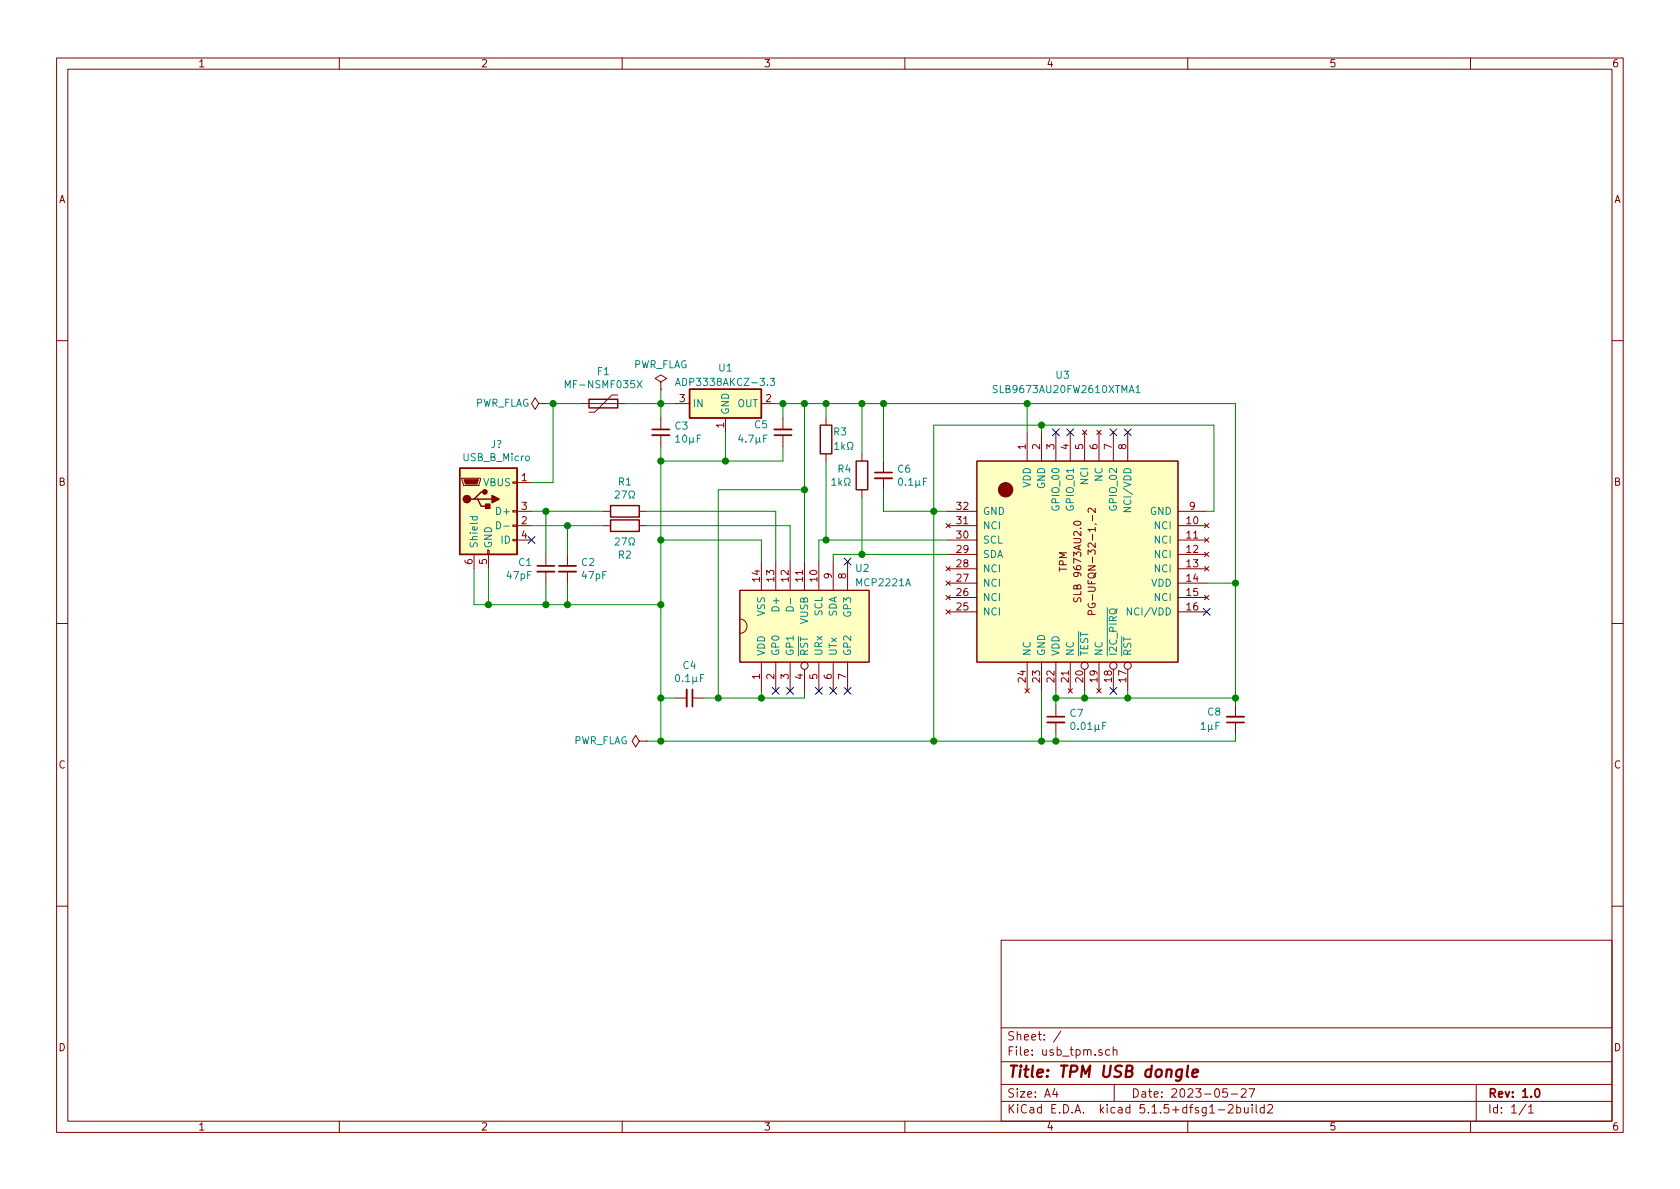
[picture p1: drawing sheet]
<svg xmlns="http://www.w3.org/2000/svg" width="297mm" height="210mm" viewBox="0 0 297 210" stroke-linecap="round" stroke-linejoin="round" font-family="sans-serif">
<g fill="none" stroke="#840000" stroke-width=".18">
<path d="M10 10.3h277v189.9h-277zM12 12.2h273v186.1h-273zM60 10.3v1.9M110 10.3v1.9M160 10.3v1.9M210 10.3v1.9M260 10.3v1.9M10 60.2h2M95.2 71.4l-.6-1-.6 1 .6 1 .6-1h1.3M96.5 71.4h.1M102.9 71.4h7.6M109.2 69.8h-1l-3 3.1h-1.1"/>
<path d="M116.8 67.6l1.1-.7-1.1-.6-1 .6 1 .7v1.2M116.8 68.8h.1M116.8 73.9v2M116.8 77v2M119.4 71.4h2.5M128.3 73.9v2.5M134.6 71.4h2.6M138.4 73.9v2M138.4 77v2M146 73.9v1.3M181.6 76.4v5.1M184.1 76.4v5.1"/>
<path d="M186.7 76.4v5.1M189.2 76.4v5.1M191.4 76.1l.8 .7M191.8 76.4v5.1M192.2 76.1l-.8 .7M193.9 76.1l.8 .7M194.3 76.4v5.1M194.7 76.1l-.8 .7M196.8 76.4v5.1M199.4 76.4v5.1M285 60.2h2M81.7 84.6h3.3v.2l-.3 1h-2.8z"/>
<path d="M83.8 98v2.6M86.2 97.3h.3v.7h-.3zM86.4 98v2.6M90.7 95.4h.7v.2h-.7zM90.7 92.8h.7v.3h-.7zM90.7 90.3h.7v.2h-.7zM90.7 85.2h.7v.3h-.7zM91.4 93h2.6M91.4 90.4h2.6M91.4 95.5h2.6M91.4 85.3h2.6M96.5 98v2.1"/>
<path d="M100.3 98v2.1M106.7 93h1.2M106.7 90.4h1.2M113 93h1.3M113 90.4h1.3M134.6 99.3v5.1M137.2 99.3v5.1M139.7 99.3v5.1M142.2 99.3v5.1M144.8 99.3v5.1M146 80.3v1.2M147.3 99.3v5.1"/>
<path d="M149.9 99.3v5.1M152.4 80.3v1.2M152.4 86.6v1.3M156.2 81.5v2.1M156.2 84.6v2M167.3 92.6l.7 .7M167.6 93h5.1M167.6 90.4h5.1M167.6 95.5h5.1M167.6 98h5.1M168 92.6l-.7 .7M172.7 81.5h35.6v35.6h-35.6z"/>
<path d="M190 92.3a.68 .68 0 0 1 1.1 .3 .72 .72 0 0 1-1.3-.1zM193.2 91.1v1M193.6 89.9v.7l-.7-.7h-.2h-.2l-.1 .2 .1 .5M208.3 93h5.1M208.3 90.4h5.1M208.3 95.5h5.1M208.3 98h5.1M213 92.6l.7 .7M213 95.1l.7 .8M213 97.7l.7 .7M213.7 92.6l-.7 .7M213.7 95.1l-.7 .8"/>
<path d="M213.7 97.7l-.7 .7M10 110.3h2M96.5 101.1v2M100.3 101.1v2M130.8 104.4h22.9v12.7h-22.9zM130.8 109.5a1.27 1.27 0 0 1 1.3 1.2 1.27 1.27 0 0 1-1.3 1.3M134.6 117.1v5.1M137.2 117.1v5.1M139.7 117.1v5.1M142.2 118.4v3.8M144.8 117.1v5.1M147.3 117.1v5.1"/>
<path d="M149.9 117.1v5.1M167.3 107.8l.7 .8M167.3 105.3l.7 .7M167.3 102.7l.7 .8M167.3 100.2l.7 .8M167.6 100.6h5.1M167.6 103.1h5.1M167.6 105.7h5.1M167.6 108.2h5.1M168 107.8l-.7 .8M168 105.3l-.7 .7M168 102.7l-.7 .8"/>
<path d="M168 100.2l-.7 .8M181.6 117.1v5.1M184.1 117.1v5.1M186.7 117.1v5.1M189.2 117.1v5.1M189.9 105.7l-.1 .5 .2 .2 .4-.1 .2-.5 .3-.1 .2 .2v.5M191.8 118.4v3.8M192.5 106.7a.59 .59 0 0 0 .5 .8 .59 .59 0 0 0 .6-.8h-.5v.2M193 108.7l-.1-.7h-.4l-.1 .7h1.2M194.3 117.1v5.1M196.8 118.4v3.8M199.4 118.4v3.8"/>
<path d="M208.3 100.6h5.1M208.3 103.1h5.1M208.3 105.7h5.1M208.3 108.2h5.1M213 100.2l.7 .8M213 105.3l.7 .7M213.7 100.2l-.7 .8M213.7 105.3l-.7 .7M285 110.3h2M113 131.1l-.6-1.1-.6 1.1 .6 1 .6-1h1.3M114.3 131.1h.1M119.4 123.4h2"/>
<path d="M122.4 123.4h2.1M181.2 121.8l.8 .7M182 121.8l-.8 .7M186.7 124.7v2M186.7 127.8v2M188.8 121.8l.8 .7M189.6 121.8l-.8 .7M193.9 121.8l.8 .7M194.7 121.8l-.8 .7M218.4 124.7v2M218.4 127.8v2M10 160.2h2"/>
<path d="M177 166.3h108v32h-108zM285 160.2h2M60 198.3v1.9M110 198.3v1.9M160 198.3v1.9M177 194.8h108M177 191.8h108M177 187.8h108M177 181.8h108M186.5 192.5l-.4 1h1M186.8 193v1M187.6 182.3l-1.3 2"/>
<path d="M196.2 185.7l-.4-.1-.3 .3 .1 .6 .2 .1 .4-.1M196.8 185.7h.1a.37 .37 0 0 1 .6 .1v.8M196.8 185.1v1.5M197 191.8v3M210 198.3v1.9M215.4 196.3h1.1M217 192.5h-.7l-.1 .7 .2-.1 .5 .1 .1 .2v.5l-.2 .1-.6-.1M217.2 195.5l.2-.2h.4l.2 .5-.9 1h.9M217.7 193.5h1.1M218.7 195.9l.4-.1 .3 .3-.1 .6h-.6M218.7 195.3v1.5M219.5 192.7l.2-.2h.3l.3 .2v.3v.2l-.9 .8h.9"/>
<path d="M220 195.8l.1 .9 .3 .1 .3-.1M220.7 195.8v1M220.8 192.5h1l-.6 1.5M221.4 195.3v.2M221.4 195.8v1M222.1 195.3v1.3l.2 .2M223.5 195.9l-.4-.1-.3 .3 .1 .6 .2 .1 .4-.1M223.5 195.3v1.5M224.2 195.5l.2-.2h.3l.3 .5-.9 1h.9M260 198.3v1.9M261 191.8v6.5M269.8 195.2l-1.2 2"/>
<path d="M270.3 195.8l.4-.5v1.5M270.3 196.8h.8"/>
<circle cx="142.2" cy="117.7" r=".63"/>
<circle cx="191.8" cy="117.7" r=".63"/>
<circle cx="196.8" cy="117.7" r=".63"/>
<circle cx="199.4" cy="117.7" r=".63"/>
</g>
<path d="M115.3 75.9h3.1M136.9 77h3.1M154.7 83.6h3M95 100.1h3M98.8 100.1h3.1M122.4 121.9v3.1M185.2 126.7h3M216.9 127.8h3.1M271.5 192.7l.2-.2a.81 .81 0 0 1 .6 .6 .81 .81 0 0 1-.3 .8l-.1 .1a.79 .79 0 0 1-.4-1.3z" fill="none" stroke="#840000" stroke-width=".3"/>
<path d="M210.1 188.4l-.3 1.8 .3 .2M210.8 189.8l1-.2v-.4h-.8l-.2 1 .2 .2 .6-.1" fill="none" stroke="#840000" stroke-width=".41"/>
<g fill="#ffffc2" stroke="#ffffc2" stroke-width=".18">
<path d="M121.9 68.8h12.7v5.1h-12.7z"/>
<path d="M130.8 104.4h22.9v12.7h-22.9z"/>
<path d="M172.7 81.5h35.6v35.6h-35.6z"/>
<path d="M81.3 82.8h10.1v15.2h-10.1z"/>
</g>
<path d="M104.1 70.6h5.1v1.5h-5.1zM121.9 68.8h12.7v5.1h-12.7zM145 75.2h2.1v5.1h-2.1zM81.3 82.8h10.1v15.2h-10.1zM83.8 88.3h.7l.6 1.2h1.3M84.5 88.3h2.5M85.7 87h-.6l-1.3 1.3h-.6M107.9 91.9h5.1v2.1h-5.1zM107.9 89.4h5.1v2h-5.1zM151.4 81.5h2v5.1h-2z" fill="none" stroke="#840000" stroke-width=".25"/>
<g fill="none" stroke="#008484" stroke-width=".18">
<path d="M99.9 68.6v-1.3l.5 .9 .4-.9v1.3M112.6 67.3l.9 1.3M113.5 67.3l-.9 1.3M119.4 68.2l.5-1.3 .4 1.3M119.5 77.3l.3-.4v1.3M119.5 78.2h.7M119.6 67.8h.5M123.9 76.9h-.6v1.3M130.9 76.9l-.3 .9h.8M135.6 76.9h-.6v1.3M136.2 66.9h.8l-.4 .5 .3 .1v.6l-.5 .1-.2-.2M147.6 78.6l.4-.4v1.3"/>
<path d="M147.6 79.5h.7M149.8 79.5h.3v-.3a.54 .54 0 0 1-.2-.7 .54 .54 0 0 1 .7-.2 .57 .57 0 0 1-.1 .9v.3h.3M176.3 68.2h-.5l-.2 .1 .1 .4 .6 .3v.2l-.2 .2h-.5M200.9 68.5l.3-.3v1.2M200.9 69.4h.7M83.1 91.4h1.3M83.6 91.4l-.1 .3 .3 .3 .5-.1v-.5M87.8 92.2a.64 .64 0 0 1 .7 .7 .64 .64 0 0 1-.7 .6zM89.1 93h.9M108.8 95.2l.5-.1 .2 .4-.1 .2-.7 .7h.8M108.8 86.9l.5-.1 .2 .4-.1 .2-.7 .7h.8M109.9 95.1h.9l-.6 1.3"/>
<path d="M109.9 86.8h.9l-.6 1.3M111.2 96.4h.3v-.2a.54 .54 0 0 1-.3-.8 .54 .54 0 0 1 .8-.2 .59 .59 0 0 1-.1 1v.2h.3M111.2 88.1h.3v-.2a.54 .54 0 0 1-.3-.8 .54 .54 0 0 1 .8-.2 .59 .59 0 0 1-.1 1v.2h.3M147.1 84.9l.3-.3v1.2M147.1 85.8h.7M149.3 85.8h.3v-.2a.54 .54 0 0 1-.3-.7 .54 .54 0 0 1 .8-.3 .57 .57 0 0 1-.1 1v.2h.3M159 84.7l.2-.1a.69 .69 0 0 1 .4 .6 .69 .69 0 0 1-.4 .6l-.3-.2v-.3zM163.9 84.6h-.6v1.2M198.7 89.7h1.2l-1.2 .8h1.2M119.6 119.4l.1-.1a.69 .69 0 0 1 .5 .6 .69 .69 0 0 1-.5 .6l-.2-.2-.1-.2zM124.5 119.3h-.6v1.2M139.1 107.5a.68 .68 0 0 1 .8-.2 .68 .68 0 0 1 .4 .7h-1.3z"/>
<path d="M139.8 105.8v1M195.8 107.5v1.3M200.1 107.5v1.3l-.8-1.3v1.3M189.5 127.9l.1-.2a.67 .67 0 0 1 .5 .7 .67 .67 0 0 1-.5 .6l-.2-.2-.1-.3zM195 128.3h.4M195.6 127.7h-.6v1.3M212.4 128.1l.4-.4v1.3M212.4 129h.7M215.6 127.7h-.6v1.3"/>
</g>
<path d="M115.3 77h3.1M136.9 75.9h3.1M154.7 84.6h3M95 101.1h3M98.8 101.1h3.1M121.4 121.9v3.1M185.2 127.8h3M216.9 126.7h3.1" fill="none" stroke="#840000" stroke-width=".33"/>
<g fill="#840000" stroke="#840000" stroke-width=".18">
<path d="M82 84.8h2.6l-.3 .8h-2z"/>
<circle cx="177.8" cy="86.6" r="1.27"/>
</g>
<g fill="#840000" stroke="#840000" stroke-width=".25">
<path d="M85.9 89.1h.7v.8h-.7z"/>
<path d="M87 87.6l1.3 .7-1.3 .6z"/>
<circle cx="82.5" cy="88.3" r=".63"/>
<circle cx="85.7" cy="87" r=".38"/>
</g>
<g fill="none" stroke="#008400" stroke-width=".18">
<path d="M96.5 71.4h6.4M97.8 71.4v13.9h-3.8M110.5 71.4h8.9M116.8 68.8v5.1M116.8 79v52.1M128.3 76.4v5.1M137.2 71.4h81.2v53.3M138.4 79v2.5h-21.6M138.4 71.4v2.5M142.2 71.4v27.9M146 71.4v2.5M152.4 71.4v8.9"/>
<path d="M156.2 71.4v10.1M181.6 71.4v5M184.1 75.2v1.2M94 90.4h12.7M94 93h12.7M96.5 90.4v7.6M100.3 93v5M114.3 90.4h22.9v8.9M114.3 93h25.4v6.3M116.8 95.5h17.8v3.8M142.2 86.6h-15.2v36.8M146 81.5v14"/>
<path d="M152.4 87.9v10.1M156.2 86.6v3.8h11.4M167.6 95.5h-22.8v3.8M167.6 98h-20.3v1.3M213.4 90.4h1.2v-15.2h-49.5v55.9M83.8 100.6v6.3h33M86.4 100.6v6.3M96.5 103.1v3.8M100.3 103.1v3.8M213.4 103.1h5M116.8 123.4h2.6M134.6 122.2v1.2"/>
<path d="M142.2 122.2v1.2h-17.7M184.1 122.2v8.9M186.7 123.4h31.7M186.7 122.2v2.5M186.7 129.8v1.3M191.8 122.2v1.2M199.4 122.2v1.2M218.4 129.8v1.3h-104.1"/>
</g>
<g fill="#008400" stroke="#008400" stroke-width=".25">
<circle cx="116.8" cy="131.1" r=".51"/>
<circle cx="100.3" cy="93" r=".51"/>
<circle cx="184.2" cy="131.1" r=".51"/>
<circle cx="116.8" cy="71.4" r=".51"/>
<circle cx="184.2" cy="75.2" r=".51"/>
<circle cx="146.1" cy="71.4" r=".51"/>
<circle cx="191.8" cy="123.4" r=".51"/>
<circle cx="116.8" cy="106.9" r=".51"/>
<circle cx="146.1" cy="95.5" r=".51"/>
<circle cx="100.3" cy="106.9" r=".51"/>
<circle cx="199.4" cy="123.4" r=".51"/>
<circle cx="97.8" cy="71.4" r=".51"/>
<circle cx="116.8" cy="123.4" r=".51"/>
<circle cx="96.5" cy="106.9" r=".51"/>
<circle cx="96.5" cy="90.4" r=".51"/>
<circle cx="218.4" cy="123.4" r=".51"/>
<circle cx="165.1" cy="131.1" r=".51"/>
<circle cx="186.7" cy="131.1" r=".51"/>
<circle cx="142.2" cy="71.4" r=".51"/>
<circle cx="152.4" cy="98" r=".51"/>
<circle cx="156.2" cy="71.4" r=".51"/>
<circle cx="142.2" cy="86.6" r=".51"/>
<circle cx="134.6" cy="123.4" r=".51"/>
<circle cx="138.4" cy="71.4" r=".51"/>
<circle cx="116.8" cy="95.5" r=".51"/>
<circle cx="116.8" cy="81.5" r=".51"/>
<circle cx="86.4" cy="106.9" r=".51"/>
<circle cx="127" cy="123.4" r=".51"/>
<circle cx="152.4" cy="71.4" r=".51"/>
<circle cx="165.1" cy="90.4" r=".51"/>
<circle cx="218.4" cy="103.1" r=".51"/>
<circle cx="181.6" cy="71.4" r=".51"/>
<circle cx="186.7" cy="123.4" r=".51"/>
<circle cx="128.3" cy="81.5" r=".51"/>
</g>
<g fill="none" stroke="#000084" stroke-width=".18">
<path d="M186.1 75.8l1.2 1.3M187.3 75.8l-1.2 1.3M188.6 75.8l1.2 1.3M189.8 75.8l-1.2 1.3M196.2 75.8l1.3 1.3M197.5 75.8l-1.3 1.3M198.8 75.8l1.2 1.3M200 75.8l-1.2 1.3M93.4 94.9l1.2 1.2M94.6 94.9l-1.2 1.2M149.3 98.7l1.2 1.2M150.5 98.7l-1.2 1.2"/>
<path d="M212.8 107.6l1.2 1.2M214 107.6l-1.2 1.2M136.6 121.6l1.2 1.2M137.8 121.6l-1.2 1.2M139.1 121.6l1.2 1.2M140.3 121.6l-1.2 1.2M144.2 121.6l1.2 1.2M145.4 121.6l-1.2 1.2M146.7 121.6l1.2 1.2M147.9 121.6l-1.2 1.2M149.3 121.6l1.2 1.2M150.5 121.6l-1.2 1.2"/>
<path d="M196.2 121.6l1.3 1.2M197.5 121.6l-1.3 1.2"/>
</g>
<text font-size="2.8" fill="#840000" x="178" y="190.5">Title: TPM USB dongle</text>
<g font-size="2.1" fill="#840000">
<text x="178" y="184">Sheet: /</text>
<text x="178" y="186.7">File: usb_tpm.sch</text>
<text x="178" y="196.9">KiCad E.D.A. kicad 5.1.5+dfsg1-2build2</text>
<text x="178" y="194.1">Size: A4</text>
<text x="200" y="194.1">Date: 2023-05-27</text>
<text x="263" y="194.1">Rev: 1.0</text>
<text x="263" y="196.9">Id: 1/1</text>
</g>
<g font-size="1.8" fill="#840000">
<text x="35" y="11.9">1</text>
<text x="85" y="11.9">2</text>
<text x="135" y="11.9">3</text>
<text x="185" y="11.9">4</text>
<text x="235" y="11.9">5</text>
<text x="285" y="11.9">6</text>
<text x="10.4" y="35.9">A</text>
<text x="285.4" y="35.9">A</text>
<text x="120.2" y="71.1">3</text>
<text x="135.4" y="71.1">2</text>
<text x="128" y="75.7" transform="rotate(-90 128 75.7)">1</text>
<text x="181.4" y="79.5" transform="rotate(-90 181.4 79.5)">1</text>
<text x="183.9" y="79.5" transform="rotate(-90 183.9 79.5)">2</text>
<text x="186.4" y="79.5" transform="rotate(-90 186.4 79.5)">3</text>
<text x="189" y="79.5" transform="rotate(-90 189 79.5)">4</text>
<text x="191.5" y="79.5" transform="rotate(-90 191.5 79.5)">5</text>
<text x="194.1" y="79.5" transform="rotate(-90 194.1 79.5)">6</text>
<text x="196.6" y="79.5" transform="rotate(-90 196.6 79.5)">7</text>
<text x="199.1" y="79.5" transform="rotate(-90 199.1 79.5)">8</text>
<text x="10.4" y="85.9">B</text>
<text x="92.2" y="85.1">1</text>
<text x="285.4" y="85.9">B</text>
<text x="92.2" y="92.7">2</text>
<text x="92.2" y="90.2">3</text>
<text x="92.2" y="95.2">4</text>
<text x="169.2" y="95.2">30</text>
<text x="169.2" y="92.7">31</text>
<text x="169.2" y="90.2">32</text>
<text x="209.9" y="92.7">10</text>
<text x="209.9" y="95.2">11</text>
<text x="210.3" y="90.2">9</text>
<text x="83.6" y="99.8" transform="rotate(-90 83.6 99.8)">6</text>
<text x="86.1" y="99.8" transform="rotate(-90 86.1 99.8)">5</text>
<text x="169.2" y="100.3">28</text>
<text x="169.2" y="97.8">29</text>
<text x="188.6" y="101.2" transform="rotate(-90 188.6 101.2)">TPM</text>
<text x="209.9" y="97.8">12</text>
<text x="209.9" y="100.3">13</text>
<text x="134.4" y="102.8" transform="rotate(-90 134.4 102.8)">14</text>
<text x="136.9" y="102.8" transform="rotate(-90 136.9 102.8)">13</text>
<text x="139.4" y="102.8" transform="rotate(-90 139.4 102.8)">12</text>
<text x="142" y="102.8" transform="rotate(-90 142 102.8)">11</text>
<text x="144.5" y="102.8" transform="rotate(-90 144.5 102.8)">10</text>
<text x="147.1" y="102.3" transform="rotate(-90 147.1 102.3)">9</text>
<text x="149.6" y="102.3" transform="rotate(-90 149.6 102.3)">8</text>
<text x="169.2" y="107.9">25</text>
<text x="169.2" y="105.4">26</text>
<text x="169.2" y="102.9">27</text>
<text x="191.2" y="105.8" transform="rotate(-90 191.2 105.8)">SLB 9673AU2.0</text>
<text x="193.7" y="106.5" transform="rotate(-90 193.7 106.5)">PG-UFQN-32-1,-2</text>
<text x="209.9" y="102.9">14</text>
<text x="209.9" y="105.4">15</text>
<text x="209.9" y="107.9">16</text>
<text x="134.4" y="120.1" transform="rotate(-90 134.4 120.1)">1</text>
<text x="136.9" y="120.1" transform="rotate(-90 136.9 120.1)">2</text>
<text x="139.4" y="120.1" transform="rotate(-90 139.4 120.1)">3</text>
<text x="142" y="120.1" transform="rotate(-90 142 120.1)">4</text>
<text x="144.5" y="120.1" transform="rotate(-90 144.5 120.1)">5</text>
<text x="147.1" y="120.1" transform="rotate(-90 147.1 120.1)">6</text>
<text x="149.6" y="120.1" transform="rotate(-90 149.6 120.1)">7</text>
<text x="181.4" y="120.6" transform="rotate(-90 181.4 120.6)">24</text>
<text x="183.9" y="120.6" transform="rotate(-90 183.9 120.6)">23</text>
<text x="186.4" y="120.6" transform="rotate(-90 186.4 120.6)">22</text>
<text x="189" y="120.6" transform="rotate(-90 189 120.6)">21</text>
<text x="191.5" y="120.6" transform="rotate(-90 191.5 120.6)">20</text>
<text x="194.1" y="120.6" transform="rotate(-90 194.1 120.6)">19</text>
<text x="196.6" y="120.6" transform="rotate(-90 196.6 120.6)">18</text>
<text x="199.1" y="120.6" transform="rotate(-90 199.1 120.6)">17</text>
<text x="10.4" y="135.9">C</text>
<text x="285.4" y="135.9">C</text>
<text x="10.4" y="185.9">D</text>
<text x="285.4" y="185.9">D</text>
<text x="35" y="199.9">1</text>
<text x="85" y="199.9">2</text>
<text x="135" y="199.9">3</text>
<text x="185" y="199.9">4</text>
<text x="235" y="199.9">5</text>
<text x="285" y="199.9">6</text>
</g>
<g font-size="1.8" fill="#008484">
<text x="111.9" y="65.1">PWR_FLAG</text>
<text x="127.2" y="65.7">U1</text>
<text x="83.9" y="71.9">PWR_FLAG</text>
<text x="100.5" y="68.7">MF-NSMF035X</text>
<text x="105.7" y="66.3">F1</text>
<text x="120.5" y="68.2">ADP3338AKCZ-3.3</text>
<text x="176.3" y="69.5">SLB9673AU20FW2610XTMA1</text>
<text x="186.8" y="67">U3</text>
<text x="119.4" y="76">C3</text>
<text x="122.4" y="72">IN</text>
<text x="128.9" y="73.4" transform="rotate(-90 128.9 73.4)">GND</text>
<text x="130.4" y="72">OUT</text>
<text x="133.5" y="75.7">C5</text>
<text x="147.4" y="77">R3</text>
<text x="82" y="81.6">USB_B_Micro</text>
<text x="86.8" y="79.2">J?</text>
<text x="120.1" y="78.3">10F</text>
<text x="131.3" y="78.3">4.7F</text>
<text x="148.2" y="83.6">R4</text>
<text x="148.2" y="79.5">1k</text>
<text x="158.7" y="83.6">C6</text>
<text x="85.5" y="86">VBUS</text>
<text x="109.4" y="85.8">R1</text>
<text x="147.7" y="85.9">1k</text>
<text x="159.6" y="85.9">0.1F</text>
<text x="182.2" y="86.3" transform="rotate(-90 182.2 86.3)">VDD</text>
<text x="184.8" y="86.5" transform="rotate(-90 184.8 86.5)">GND</text>
<text x="187.3" y="89.9" transform="rotate(-90 187.3 89.9)">GPIO_00</text>
<text x="189.9" y="89.9" transform="rotate(-90 189.9 89.9)">GPIO_01</text>
<text x="192.4" y="85.6" transform="rotate(-90 192.4 85.6)">NCI</text>
<text x="194.9" y="85.1" transform="rotate(-90 194.9 85.1)">NC</text>
<text x="197.5" y="89.9" transform="rotate(-90 197.5 89.9)">GPIO_02</text>
<text x="200" y="89.8" transform="rotate(-90 200 89.8)">NCI/VDD</text>
<text x="88.1" y="91.1">D+</text>
<text x="173.7" y="93.6">NCI</text>
<text x="173.7" y="91.1">GND</text>
<text x="203.3" y="91.1">GND</text>
<text x="204.2" y="93.6">NCI</text>
<text x="84.5" y="97" transform="rotate(-90 84.5 97)">Shield</text>
<text x="87" y="97" transform="rotate(-90 87 97)">GND</text>
<text x="88.6" y="96.1">ID</text>
<text x="91.7" y="100.1">C1</text>
<text x="102.9" y="100.1">C2</text>
<text x="109.4" y="98.8">R2</text>
<text x="151.4" y="101.1">U2</text>
<text x="173.7" y="101.2">NCI</text>
<text x="173.7" y="98.7">SDA</text>
<text x="173.7" y="96.1">SCL</text>
<text x="204.2" y="96.1">NCI</text>
<text x="204.2" y="98.7">NCI</text>
<text x="204.2" y="101.2">NCI</text>
<text x="89.7" y="102.4">47pF</text>
<text x="103" y="102.4">47pF</text>
<text x="137.8" y="107.7" transform="rotate(-90 137.8 107.7)">D+</text>
<text x="151.6" y="103.7">MCP2221A</text>
<text x="173.7" y="106.3">NCI</text>
<text x="173.7" y="103.8">NCI</text>
<text x="203.5" y="103.8">VDD</text>
<text x="204.2" y="106.3">NCI</text>
<text x="135.3" y="108.9" transform="rotate(-90 135.3 108.9)">VSS</text>
<text x="142.9" y="110.3" transform="rotate(-90 142.9 110.3)">VUSB</text>
<text x="145.4" y="108.9" transform="rotate(-90 145.4 108.9)">SCL</text>
<text x="148" y="109.1" transform="rotate(-90 148 109.1)">SDA</text>
<text x="150.5" y="108.9" transform="rotate(-90 150.5 108.9)">GP3</text>
<text x="173.7" y="108.8">NCI</text>
<text x="200" y="108.8">NCI/VDD</text>
<text x="120.8" y="118.3">C4</text>
<text x="135.3" y="116.1" transform="rotate(-90 135.3 116.1)">VDD</text>
<text x="137.8" y="116.1" transform="rotate(-90 137.8 116.1)">GP0</text>
<text x="140.3" y="116.1" transform="rotate(-90 140.3 116.1)">GP1</text>
<text x="142.9" y="116.1" transform="rotate(-90 142.9 116.1)">RST</text>
<text x="145.4" y="116.1" transform="rotate(-90 145.4 116.1)">URx</text>
<text x="148" y="116.1" transform="rotate(-90 148 116.1)">UTx</text>
<text x="150.5" y="116.1" transform="rotate(-90 150.5 116.1)">GP2</text>
<text x="182.2" y="116.1" transform="rotate(-90 182.2 116.1)">NC</text>
<text x="184.8" y="116.1" transform="rotate(-90 184.8 116.1)">GND</text>
<text x="187.3" y="116.1" transform="rotate(-90 187.3 116.1)">VDD</text>
<text x="189.9" y="116.1" transform="rotate(-90 189.9 116.1)">NC</text>
<text x="192.4" y="116.1" transform="rotate(-90 192.4 116.1)">TEST</text>
<text x="194.9" y="116.1" transform="rotate(-90 194.9 116.1)">NC</text>
<text x="197.5" y="116.1" transform="rotate(-90 197.5 116.1)">I2C_PIRQ</text>
<text x="200" y="116.1" transform="rotate(-90 200 116.1)">RST</text>
<text x="120.2" y="120.6">0.1F</text>
<text x="101.3" y="131.6">PWR_FLAG</text>
<text x="189.2" y="126.8">C7</text>
<text x="190.2" y="129.1">0.01F</text>
<text x="213" y="129.1">1F</text>
<text x="213.6" y="126.5">C8</text>
</g>
</svg>
